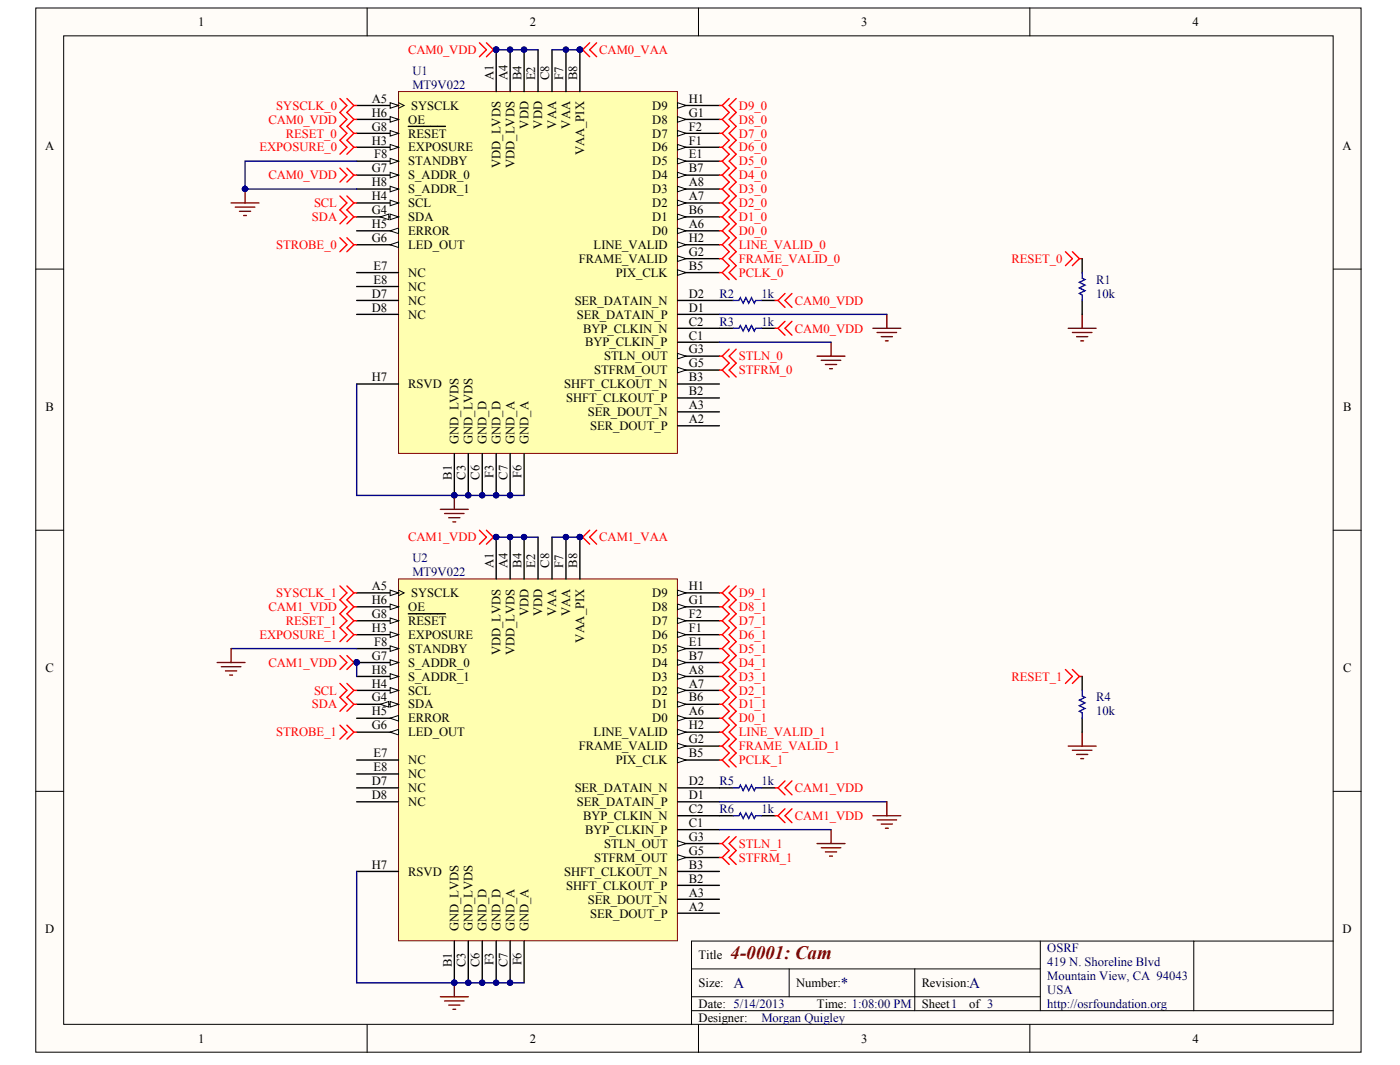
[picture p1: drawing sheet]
<svg xmlns="http://www.w3.org/2000/svg" width="271mm" height="206mm" viewBox="0 0 271 206" stroke-linecap="round" stroke-linejoin="round" font-family="sans-serif">
<g fill="#fffcf8" stroke="#000" stroke-width=".19">
<path d="M6.9 1.5h256.5v202h-256.5z"/>
<path d="M12.3 6.9h245.7v191.3h-245.7z"/>
</g>
<g fill="none" stroke="#000" stroke-width=".19">
<path d="M71 1.5v5.4M135.2 1.5v5.4M199.3 1.5v5.4M6.9 52.1h5.4M258 52.1h5.4M6.9 102.6h5.4M258 102.6h5.4M6.9 153.1h5.4M258 153.1h5.4M71 198.2v5.4M133.8 187.4h67.5M133.8 195.5h124.2"/>
<path d="M133.8 192.8h67.5M135.2 198.2v5.4M152.7 187.4v5.4M177 187.4v8.1M199.3 198.2v5.4M201.3 182v13.5M231 182h-97.2v16.2M258 182h-27v13.5"/>
</g>
<path d="M77.1 17.7h54v70h-54z" fill="#ffffb0" stroke="#800000" stroke-width=".19"/>
<path d="M69 20.4h8.1" fill="none" stroke="#000" stroke-width=".27"/>
<path d="M77.1 19.9l1.1 .5-1.1 .5" fill="none" stroke="#000" stroke-width=".19"/>
<path d="M75.5 19.9l1.6 .5-1.6 .5z" fill="#fffcf8" stroke="#000" stroke-width=".19"/>
<path d="M69 23.1h8.1" fill="none" stroke="#000" stroke-width=".27"/>
<path d="M75.5 22.6l1.6 .5-1.6 .5z" fill="#fffcf8" stroke="#000" stroke-width=".19"/>
<path d="M69 25.8h8.1" fill="none" stroke="#000" stroke-width=".27"/>
<path d="M75.5 25.3l1.6 .5-1.6 .5z" fill="#fffcf8" stroke="#000" stroke-width=".19"/>
<path d="M69 28.5h8.1M79 24.4h7.2" fill="none" stroke="#000" stroke-width=".27"/>
<path d="M75.5 27.9l1.6 .6-1.6 .5z" fill="#fffcf8" stroke="#000" stroke-width=".19"/>
<path d="M69 31.2h8.1" fill="none" stroke="#000" stroke-width=".27"/>
<path d="M75.5 30.6l1.6 .6-1.6 .5z" fill="#fffcf8" stroke="#000" stroke-width=".19"/>
<path d="M69 33.9h8.1" fill="none" stroke="#000" stroke-width=".27"/>
<path d="M75.5 33.3l1.6 .6-1.6 .5z" fill="#fffcf8" stroke="#000" stroke-width=".19"/>
<path d="M69 36.6h8.1" fill="none" stroke="#000" stroke-width=".27"/>
<path d="M75.5 36l1.6 .6-1.6 .5z" fill="#fffcf8" stroke="#000" stroke-width=".19"/>
<path d="M69 39.3h8.1" fill="none" stroke="#000" stroke-width=".27"/>
<path d="M75.5 38.7l1.6 .6-1.6 .5z" fill="#fffcf8" stroke="#000" stroke-width=".19"/>
<path d="M69 42h8.1" fill="none" stroke="#000" stroke-width=".27"/>
<g fill="#fffcf8" stroke="#000" stroke-width=".19">
<path d="M75.5 41.4l1.6 .6-1.6 .5z"/>
<path d="M73.6 42l1.6-.6v1.1z"/>
</g>
<path d="M96 9.6v8.1M69 44.7h8.1M69 74.3h8.1M87.9 87.8v8M93.3 87.8v8M98.7 87.8v8" fill="none" stroke="#000" stroke-width=".27"/>
<g fill="#000080" stroke="#000080" stroke-width=".19">
<circle cx="96" cy="9.6" r=".52"/>
<circle cx="93.3" cy="95.8" r=".52"/>
<circle cx="87.9" cy="95.8" r=".52"/>
<circle cx="98.7" cy="95.8" r=".52"/>
</g>
<path d="M75.5 44.7l1.6-.6v1.1z" fill="#fffcf8" stroke="#000" stroke-width=".19"/>
<path d="M69 47.3h8.1" fill="none" stroke="#000" stroke-width=".27"/>
<path d="M75.5 47.3l1.6-.5v1.1z" fill="#fffcf8" stroke="#000" stroke-width=".19"/>
<path d="M101.4 9.6v8.1M106.8 9.6v8.1M112.2 9.6v8.1M131.1 20.4h8.1" fill="none" stroke="#000" stroke-width=".27"/>
<g fill="#000080" stroke="#000080" stroke-width=".19">
<circle cx="101.4" cy="9.6" r=".52"/>
<circle cx="112.2" cy="9.6" r=".52"/>
</g>
<path d="M131.1 19.9l1.6 .5-1.6 .5z" fill="#fffcf8" stroke="#000" stroke-width=".19"/>
<path d="M131.1 23.1h8.1" fill="none" stroke="#000" stroke-width=".27"/>
<path d="M131.1 22.6l1.6 .5-1.6 .5z" fill="#fffcf8" stroke="#000" stroke-width=".19"/>
<path d="M131.1 25.8h8.1" fill="none" stroke="#000" stroke-width=".27"/>
<path d="M131.1 25.3l1.6 .5-1.6 .5z" fill="#fffcf8" stroke="#000" stroke-width=".19"/>
<path d="M131.1 28.5h8.1" fill="none" stroke="#000" stroke-width=".27"/>
<path d="M131.1 27.9l1.6 .6-1.6 .5z" fill="#fffcf8" stroke="#000" stroke-width=".19"/>
<path d="M131.1 31.2h8.1" fill="none" stroke="#000" stroke-width=".27"/>
<path d="M131.1 30.6l1.6 .6-1.6 .5z" fill="#fffcf8" stroke="#000" stroke-width=".19"/>
<path d="M131.1 33.9h8.1" fill="none" stroke="#000" stroke-width=".27"/>
<path d="M131.1 33.3l1.6 .6-1.6 .5z" fill="#fffcf8" stroke="#000" stroke-width=".19"/>
<path d="M131.1 36.6h8.1" fill="none" stroke="#000" stroke-width=".27"/>
<path d="M131.1 36l1.6 .6-1.6 .5z" fill="#fffcf8" stroke="#000" stroke-width=".19"/>
<path d="M131.1 39.3h8.1" fill="none" stroke="#000" stroke-width=".27"/>
<path d="M131.1 38.7l1.6 .6-1.6 .5z" fill="#fffcf8" stroke="#000" stroke-width=".19"/>
<path d="M131.1 42h8.1" fill="none" stroke="#000" stroke-width=".27"/>
<path d="M131.1 41.4l1.6 .6-1.6 .5z" fill="#fffcf8" stroke="#000" stroke-width=".19"/>
<path d="M131.1 44.7h8.1" fill="none" stroke="#000" stroke-width=".27"/>
<path d="M131.1 44.1l1.6 .6-1.6 .5z" fill="#fffcf8" stroke="#000" stroke-width=".19"/>
<path d="M131.1 47.3h8.1" fill="none" stroke="#000" stroke-width=".27"/>
<path d="M131.1 46.8l1.6 .5-1.6 .6z" fill="#fffcf8" stroke="#000" stroke-width=".19"/>
<path d="M131.1 50h8.1" fill="none" stroke="#000" stroke-width=".27"/>
<path d="M131.1 49.5l1.6 .5-1.6 .6z" fill="#fffcf8" stroke="#000" stroke-width=".19"/>
<path d="M131.1 52.7h8.1" fill="none" stroke="#000" stroke-width=".27"/>
<path d="M131.1 52.2l1.6 .5-1.6 .6z" fill="#fffcf8" stroke="#000" stroke-width=".19"/>
<path d="M69 52.7h8.1M69 55.4h8.1M69 58.1h8.1M131.1 58.1h8.1M69 60.8h8.1M131.1 60.8h8.1M131.1 63.5h8.1M131.1 66.2h8.1M131.1 68.9h8.1" fill="none" stroke="#000" stroke-width=".27"/>
<path d="M131.1 68.4l1.6 .5-1.6 .5z" fill="#fffcf8" stroke="#000" stroke-width=".19"/>
<path d="M131.1 71.6h8.1" fill="none" stroke="#000" stroke-width=".27"/>
<path d="M131.1 71.1l1.6 .5-1.6 .5z" fill="#fffcf8" stroke="#000" stroke-width=".19"/>
<g fill="none" stroke="#000" stroke-width=".27">
<path d="M98.7 9.6v8.1M104.1 9.6v8.1M109.5 9.6v8.1M139.2 58.1h2.7M147.3 58.1h2.7M131.1 74.3h8.1M131.1 77h8.1M131.1 79.7h8.1M139.2 63.5h2.7M147.3 63.5h2.7M90.6 87.8v8M96 87.8v8"/>
<path d="M101.4 87.8v8M131.1 82.4h8.1"/>
</g>
<g fill="#000080" stroke="#000080" stroke-width=".19">
<circle cx="98.7" cy="9.6" r=".52"/>
<circle cx="109.5" cy="9.6" r=".52"/>
<circle cx="90.6" cy="95.8" r=".52"/>
<circle cx="96" cy="95.8" r=".52"/>
<circle cx="96" cy="9.6" r=".52"/>
<circle cx="93.3" cy="95.8" r=".52"/>
<circle cx="87.9" cy="95.8" r=".52"/>
<circle cx="98.7" cy="95.8" r=".52"/>
<circle cx="101.4" cy="9.6" r=".52"/>
<circle cx="112.2" cy="9.6" r=".52"/>
<circle cx="47.4" cy="36.5" r=".52"/>
</g>
<path d="M96 9.6h8.1M106.8 9.6h5.4M69 74.3v21.5h32.4M139.2 66.2h21.6M139.2 60.8h32.4" fill="none" stroke="#000080" stroke-width=".27"/>
<g fill="none" stroke="#800000" stroke-width=".27">
<path d="M44.7 39.3h5.4M47.4 36.6v2.7M45.5 40.1h3.8M46.3 40.9h2.2M47.2 41.7h.5M158.1 68.9h5.4M158.9 69.7h3.8M159.7 70.5h2.2M160.6 71.3h.5M160.8 66.2v2.7M168.9 63.5h5.4M169.7 64.3h3.8"/>
<path d="M170.5 65.1h2.2M171.4 65.9h.5M171.6 60.8v2.7M85.2 98.5h5.4M86 99.3h3.8M87.9 95.8v2.7M86.8 100.1h2.2M87.7 101h.5"/>
</g>
<g fill="none" stroke="#f00" stroke-width=".27">
<path d="M65.8 19.1l1.3 1.3-1.3 1.4 1.3 1.3-1.3 1.3 1.3 1.4-1.3 1.3 1.3 1.4-1.3 1.3M67.1 19.1l1.4 1.3M92.8 8.3l1.3 1.3-1.3 1.4M94.1 8.3l1.4 1.3M95.5 9.6l-1.4 1.4M95.5 9.6h.5M112.2 9.6h.6M112.8 9.6l1.3 1.4M114.1 8.3l-1.3 1.3M115.5 8.3l-1.4 1.3 1.4 1.4M141.1 19.1l-1.3 1.3M142.5 19.1l-1.4 1.3 1.4 1.4-1.4 1.3 1.4 1.3-1.4 1.4 1.4 1.3-1.4 1.4 1.4 1.3-1.4 1.4 1.4 1.3-1.4 1.4 1.4 1.3-1.4 1.4 1.4 1.3-1.4 1.4 1.4 1.3-1.4 1.4 1.4 1.3-1.4 1.4 1.4 1.3-1.4 1.3 1.4 1.4-1.4 1.3 1.4 1.4"/>
<path d="M65.8 37.9l1.3 1.4-1.3 1.3 1.3 1.4-1.3 1.3M65.8 32.5l1.3 1.4-1.3 1.3M67.1 37.9l1.4 1.4M67.1 32.5l1.4 1.4M68.5 25.8l-1.4 1.3 1.4 1.4M68.5 23.1l-1.4 1.3 1.4 1.4M68.5 25.8h.5M68.5 28.5l-1.4 1.3M68.5 28.5h.5M68.5 39.3l-1.4 1.3 1.4 1.4M68.5 39.3h.5M68.5 20.4l-1.4 1.4 1.4 1.3"/>
<path d="M68.5 20.4h.5M68.5 23.1h.5M68.5 33.9h.5M68.5 33.9l-1.4 1.3M139.2 25.8h.6M139.2 28.5h.6M139.2 39.3h.6M139.2 20.4h.6M139.2 23.1h.6M139.2 31.2h.6M139.2 33.9h.6M139.2 36.6h.6"/>
<path d="M139.8 20.4l1.3 1.4-1.3 1.3M139.8 23.1l1.3 1.3-1.3 1.4M139.8 25.8l1.3 1.3-1.3 1.4M139.8 28.5l1.3 1.3-1.3 1.4M139.8 31.2l1.3 1.3-1.3 1.4M139.8 33.9l1.3 1.3-1.3 1.4M139.8 36.6l1.3 1.3-1.3 1.4M139.8 39.3l1.3 1.3-1.3 1.4M65.8 46l1.3 1.3-1.3 1.4M67.1 46l1.4 1.3M68.5 42l-1.4 1.3M68.5 42h.5"/>
<path d="M68.5 47.3h.5M68.5 47.3l-1.4 1.4M139.2 42h.6M139.2 47.3h.6M139.2 50h.6M139.2 44.7h.6M139.8 47.3l1.3 1.4-1.3 1.3M139.8 44.7l1.3 1.3-1.3 1.3M139.8 50l1.3 1.4M139.8 42l1.3 1.3-1.3 1.4M150 58.1h.6M150.6 58.1l1.3 1.4"/>
<path d="M151.9 56.8l-1.3 1.3M153.3 56.8l-1.4 1.3 1.4 1.4M139.2 68.9h.6M139.2 71.6h.6M139.8 68.9l1.3 1.3-1.3 1.4M139.8 71.6l1.3 1.3M141.1 67.6l-1.3 1.3M142.5 67.6l-1.4 1.3 1.4 1.3-1.4 1.4 1.4 1.3M150 63.5h.6M150.6 63.5l1.3 1.4M151.9 62.2l-1.3 1.3M153.3 62.2l-1.4 1.3 1.4 1.4"/>
</g>
<path d="M141.9 58.1h1.1l.3-.5 .5 1.1 .6-1.1 .5 1.1 .5-1.1 .6 1.1 .2-.6h1.1M141.9 63.5h1.1l.3-.5 .5 1 .6-1 .5 1 .5-1 .6 1 .2-.5h1.1" fill="none" stroke="#00f" stroke-width=".27"/>
<path d="M77.1 112h54v70h-54z" fill="#ffffb0" stroke="#800000" stroke-width=".19"/>
<path d="M69 114.7h8.1" fill="none" stroke="#000" stroke-width=".27"/>
<path d="M77.1 114.2l1.1 .5-1.1 .5" fill="none" stroke="#000" stroke-width=".19"/>
<path d="M75.5 114.2l1.6 .5-1.6 .5z" fill="#fffcf8" stroke="#000" stroke-width=".19"/>
<path d="M69 117.4h8.1" fill="none" stroke="#000" stroke-width=".27"/>
<path d="M75.5 116.9l1.6 .5-1.6 .5z" fill="#fffcf8" stroke="#000" stroke-width=".19"/>
<path d="M69 120.1h8.1" fill="none" stroke="#000" stroke-width=".27"/>
<path d="M75.5 119.5l1.6 .6-1.6 .5z" fill="#fffcf8" stroke="#000" stroke-width=".19"/>
<path d="M79 118.7h7.2M69 122.8h8.1" fill="none" stroke="#000" stroke-width=".27"/>
<path d="M75.5 122.2l1.6 .6-1.6 .5z" fill="#fffcf8" stroke="#000" stroke-width=".19"/>
<path d="M69 125.5h8.1" fill="none" stroke="#000" stroke-width=".27"/>
<path d="M75.5 124.9l1.6 .6-1.6 .5z" fill="#fffcf8" stroke="#000" stroke-width=".19"/>
<path d="M69 128.2h8.1" fill="none" stroke="#000" stroke-width=".27"/>
<path d="M75.5 127.6l1.6 .6-1.6 .5z" fill="#fffcf8" stroke="#000" stroke-width=".19"/>
<circle cx="69" cy="128.1" r=".52" fill="#000080" stroke="#000080" stroke-width=".19"/>
<path d="M69 130.9h8.1" fill="none" stroke="#000" stroke-width=".27"/>
<path d="M75.5 130.3l1.6 .6-1.6 .5z" fill="#fffcf8" stroke="#000" stroke-width=".19"/>
<path d="M69 133.6h8.1" fill="none" stroke="#000" stroke-width=".27"/>
<path d="M75.5 133l1.6 .6-1.6 .5z" fill="#fffcf8" stroke="#000" stroke-width=".19"/>
<path d="M69 136.2h8.1" fill="none" stroke="#000" stroke-width=".27"/>
<g fill="#fffcf8" stroke="#000" stroke-width=".19">
<path d="M75.5 135.7l1.6 .5-1.6 .6z"/>
<path d="M73.6 136.2l1.6-.5v1.1z"/>
</g>
<path d="M96 103.9v8.1M69 138.9h8.1M69 168.6h8.1M87.9 182v8.1M93.3 182v8.1M98.7 182v8.1" fill="none" stroke="#000" stroke-width=".27"/>
<g fill="#000080" stroke="#000080" stroke-width=".19">
<circle cx="96" cy="103.9" r=".52"/>
<circle cx="93.3" cy="190.1" r=".52"/>
<circle cx="87.9" cy="190.1" r=".52"/>
<circle cx="98.7" cy="190.1" r=".52"/>
</g>
<path d="M75.5 138.9l1.6-.5v1.1z" fill="#fffcf8" stroke="#000" stroke-width=".19"/>
<path d="M69 141.6h8.1" fill="none" stroke="#000" stroke-width=".27"/>
<path d="M75.5 141.6l1.6-.5v1.1z" fill="#fffcf8" stroke="#000" stroke-width=".19"/>
<path d="M101.4 103.9v8.1M106.8 103.9v8.1M112.2 103.9v8.1M131.1 114.7h8.1" fill="none" stroke="#000" stroke-width=".27"/>
<g fill="#000080" stroke="#000080" stroke-width=".19">
<circle cx="101.4" cy="103.9" r=".52"/>
<circle cx="112.2" cy="103.9" r=".52"/>
</g>
<path d="M131.1 114.2l1.6 .5-1.6 .5z" fill="#fffcf8" stroke="#000" stroke-width=".19"/>
<path d="M131.1 117.4h8.1" fill="none" stroke="#000" stroke-width=".27"/>
<path d="M131.1 116.9l1.6 .5-1.6 .5z" fill="#fffcf8" stroke="#000" stroke-width=".19"/>
<path d="M131.1 120.1h8.1" fill="none" stroke="#000" stroke-width=".27"/>
<path d="M131.1 119.5l1.6 .6-1.6 .5z" fill="#fffcf8" stroke="#000" stroke-width=".19"/>
<path d="M131.1 122.8h8.1" fill="none" stroke="#000" stroke-width=".27"/>
<path d="M131.1 122.2l1.6 .6-1.6 .5z" fill="#fffcf8" stroke="#000" stroke-width=".19"/>
<path d="M131.1 125.5h8.1" fill="none" stroke="#000" stroke-width=".27"/>
<path d="M131.1 124.9l1.6 .6-1.6 .5z" fill="#fffcf8" stroke="#000" stroke-width=".19"/>
<path d="M131.1 128.2h8.1" fill="none" stroke="#000" stroke-width=".27"/>
<path d="M131.1 127.6l1.6 .6-1.6 .5z" fill="#fffcf8" stroke="#000" stroke-width=".19"/>
<path d="M131.1 130.9h8.1" fill="none" stroke="#000" stroke-width=".27"/>
<path d="M131.1 130.3l1.6 .6-1.6 .5z" fill="#fffcf8" stroke="#000" stroke-width=".19"/>
<path d="M131.1 133.6h8.1" fill="none" stroke="#000" stroke-width=".27"/>
<path d="M131.1 133l1.6 .6-1.6 .5z" fill="#fffcf8" stroke="#000" stroke-width=".19"/>
<path d="M131.1 136.2h8.1" fill="none" stroke="#000" stroke-width=".27"/>
<path d="M131.1 135.7l1.6 .5-1.6 .6z" fill="#fffcf8" stroke="#000" stroke-width=".19"/>
<path d="M131.1 138.9h8.1" fill="none" stroke="#000" stroke-width=".27"/>
<path d="M131.1 138.4l1.6 .5-1.6 .6z" fill="#fffcf8" stroke="#000" stroke-width=".19"/>
<path d="M131.1 141.6h8.1" fill="none" stroke="#000" stroke-width=".27"/>
<path d="M131.1 141.1l1.6 .5-1.6 .6z" fill="#fffcf8" stroke="#000" stroke-width=".19"/>
<path d="M131.1 144.3h8.1" fill="none" stroke="#000" stroke-width=".27"/>
<path d="M131.1 143.8l1.6 .5-1.6 .6z" fill="#fffcf8" stroke="#000" stroke-width=".19"/>
<path d="M131.1 147h8.1" fill="none" stroke="#000" stroke-width=".27"/>
<path d="M131.1 146.5l1.6 .5-1.6 .6z" fill="#fffcf8" stroke="#000" stroke-width=".19"/>
<path d="M69 147h8.1M69 149.7h8.1M69 152.4h8.1M69 155.1h8.1M131.1 152.4h8.1M131.1 155.1h8.1M131.1 157.8h8.1M131.1 160.5h8.1M131.1 163.2h8.1" fill="none" stroke="#000" stroke-width=".27"/>
<path d="M131.1 162.6l1.6 .6-1.6 .5z" fill="#fffcf8" stroke="#000" stroke-width=".19"/>
<path d="M131.1 165.9h8.1" fill="none" stroke="#000" stroke-width=".27"/>
<path d="M131.1 165.3l1.6 .6-1.6 .5z" fill="#fffcf8" stroke="#000" stroke-width=".19"/>
<g fill="none" stroke="#000" stroke-width=".27">
<path d="M209.4 50v2.7M209.4 58.1v2.7M98.7 103.9v8.1M104.1 103.9v8.1M109.5 103.9v8.1M209.4 130.9v2.7M209.4 138.9v2.7M139.2 152.4h2.7M139.2 157.8h2.7M147.3 152.4h2.7M147.3 157.8h2.7M131.1 168.6h8.1"/>
<path d="M131.1 171.3h8.1M131.1 174h8.1M131.1 176.7h8.1M90.6 182v8.1M96 182v8.1M101.4 182v8.1"/>
</g>
<g fill="#000080" stroke="#000080" stroke-width=".19">
<circle cx="98.7" cy="103.9" r=".52"/>
<circle cx="109.5" cy="103.9" r=".52"/>
<circle cx="90.6" cy="190.1" r=".52"/>
<circle cx="96" cy="190.1" r=".52"/>
<circle cx="69" cy="128.1" r=".52"/>
<circle cx="96" cy="103.9" r=".52"/>
<circle cx="93.3" cy="190.1" r=".52"/>
<circle cx="87.9" cy="190.1" r=".52"/>
<circle cx="98.7" cy="190.1" r=".52"/>
<circle cx="101.4" cy="103.9" r=".52"/>
<circle cx="112.2" cy="103.9" r=".52"/>
<circle cx="47.4" cy="36.5" r=".52"/>
</g>
<path d="M69 31.2h-21.6v5.4h21.6M96 103.9h8.1M106.8 103.9h5.4M44.7 125.5h24.3M69 128.2v2.7M139.2 155.1h32.4M69 168.6v21.5h32.4M139.2 160.5h21.6" fill="none" stroke="#000080" stroke-width=".27"/>
<g fill="none" stroke="#800000" stroke-width=".27">
<path d="M206.7 63.5h5.4M207.5 64.3h3.8M208.3 65.1h2.2M209.2 65.9h.5M209.4 60.8v2.7M42 128.2h5.4M42.8 129h3.8M43.6 129.8h2.2M44.5 130.6h.5M44.7 125.5v2.7M168.9 157.8h5.4M169.7 158.6h3.8"/>
<path d="M170.5 159.4h2.2M171.6 155.1v2.7M206.7 144.3h5.4M207.5 145.1h3.8M208.3 145.9h2.2M209.2 146.8h.5M209.4 141.6v2.7M158.1 163.2h5.4M158.9 164h3.8M159.7 164.8h2.2M160.6 165.6h.5M160.8 160.5v2.7"/>
<path d="M171.4 160.2h.5M85.2 192.8h5.4M86 193.6h3.8M86.8 194.4h2.2M87.7 195.2h.5M87.9 190.1v2.7"/>
</g>
<g fill="none" stroke="#f00" stroke-width=".27">
<path d="M139.2 52.7h.6M139.8 52.7l1.3 1.4M141.1 51.4l-1.3 1.3M142.5 51.4l-1.4 1.3 1.4 1.4M206.2 48.7l1.3 1.3-1.3 1.4M207.5 48.7l1.4 1.3M208.9 50l-1.4 1.4M208.9 50h.5M65.8 113.3l1.3 1.4-1.3 1.3 1.3 1.4-1.3 1.3 1.3 1.4-1.3 1.3 1.3 1.4-1.3 1.3M67.1 113.3l1.4 1.4M68.5 117.4l-1.4 1.3 1.4 1.4M68.5 114.7l-1.4 1.3 1.4 1.4"/>
<path d="M68.5 114.7h.5M68.5 117.4h.5M92.8 102.6l1.3 1.3-1.3 1.4M94.1 102.6l1.4 1.3M95.5 103.9l-1.4 1.4M95.5 103.9h.5M112.2 103.9h.6M112.8 103.9l1.3 1.4M114.1 102.6l-1.3 1.3M115.5 102.6l-1.4 1.3 1.4 1.4M139.2 114.7h.6M139.2 117.4h.6"/>
<path d="M139.8 114.7l1.3 1.3-1.3 1.4M139.8 117.4l1.3 1.3-1.3 1.4M141.1 113.3l-1.3 1.4M142.5 113.3l-1.4 1.4 1.4 1.3-1.4 1.4 1.4 1.3-1.4 1.4 1.4 1.3-1.4 1.4 1.4 1.3-1.4 1.4 1.4 1.3-1.4 1.4 1.4 1.3-1.4 1.4 1.4 1.3-1.4 1.4 1.4 1.3-1.4 1.3 1.4 1.4-1.4 1.3 1.4 1.4-1.4 1.3 1.4 1.4-1.4 1.3 1.4 1.4-1.4 1.3 1.4 1.4M65.8 132.2l1.3 1.4-1.3 1.3 1.3 1.3-1.3 1.4M65.8 126.8l1.3 1.4-1.3 1.3M67.1 132.2l1.4 1.4M67.1 126.8l1.4 1.4M68.5 120.1l-1.4 1.3 1.4 1.4M68.5 120.1h.5M68.5 122.8l-1.4 1.3M68.5 122.8h.5"/>
<path d="M68.5 133.6l-1.4 1.3 1.4 1.3M68.5 133.6h.5M68.5 136.2l-1.4 1.4M68.5 136.2h.5M68.5 128.2h.5M68.5 128.2l-1.4 1.3M139.2 120.1h.6M139.2 122.8h.6M139.2 133.6h.6M139.2 136.2h.6M139.2 125.5h.6M139.2 128.2h.6"/>
<path d="M139.2 130.9h.6M139.2 138.9h.6M139.8 138.9l1.3 1.4-1.3 1.3M139.8 120.1l1.3 1.3-1.3 1.4M139.8 122.8l1.3 1.3-1.3 1.4M139.8 125.5l1.3 1.3-1.3 1.4M139.8 128.2l1.3 1.3-1.3 1.4M139.8 130.9l1.3 1.3-1.3 1.4M139.8 133.6l1.3 1.3-1.3 1.3M139.8 136.2l1.3 1.4-1.3 1.3M206.2 129.5l1.3 1.4-1.3 1.3M207.5 129.5l1.4 1.4"/>
<path d="M208.9 130.9h.5M208.9 130.9l-1.4 1.3M65.8 140.3l1.3 1.3-1.3 1.4M67.1 140.3l1.4 1.3M68.5 141.6h.5M68.5 141.6l-1.4 1.4M139.2 141.6h.6M139.2 144.3h.6M139.2 147h.6M139.8 141.6l1.3 1.4-1.3 1.3M139.8 144.3l1.3 1.4-1.3 1.3M139.8 147l1.3 1.4"/>
<path d="M150 152.4h.6M150 157.8h.6M150.6 152.4l1.3 1.4M150.6 157.8l1.3 1.3M151.9 151.1l-1.3 1.3M151.9 156.5l-1.3 1.3M153.3 151.1l-1.4 1.3 1.4 1.4M153.3 156.5l-1.4 1.3 1.4 1.3M139.2 163.2h.6M139.2 165.9h.6M139.8 163.2l1.3 1.3-1.3 1.4M139.8 165.9l1.3 1.3"/>
<path d="M141.1 161.8l-1.3 1.4M142.5 161.8l-1.4 1.4 1.4 1.3-1.4 1.4 1.4 1.3"/>
</g>
<path d="M209.4 52.7v1.1l.6 .3-1.1 .5 1.1 .6-1.1 .5 1.1 .5-1.1 .6 .5 .2v1.1M209.4 133.6v1l.6 .3-1.1 .5 1.1 .6-1.1 .5 1.1 .6-1.1 .5 .5 .3v1M141.9 152.4h1.1l.3-.5 .5 1.1 .6-1.1 .5 1.1 .5-1.1 .6 1.1 .2-.6h1.1M141.9 157.8h1.1l.3-.5 .5 1 .6-1 .5 1 .5-1 .6 1 .2-.5h1.1" fill="none" stroke="#00f" stroke-width=".27"/>
<text font-size="3.7" fill="#800000" x="141.4" y="185.5">4-0001: Cam</text>
<g font-size="2.9" fill="#000080">
<text x="141.9" y="191.1">A</text>
<text x="162.7" y="191.1">*</text>
<text x="187.6" y="191.1">A</text>
</g>
<g font-size="2.4">
<text x="38.4" y="5.1">1</text>
<text x="102.5" y="5.1">2</text>
<text x="166.6" y="5.1">3</text>
<text x="230.7" y="5.1">4</text>
<text x="95.5" y="15.6" transform="rotate(-90 95.5 15.6)">A1</text>
<text x="98.2" y="15.6" transform="rotate(-90 98.2 15.6)">A4</text>
<text x="100.9" y="15.6" transform="rotate(-90 100.9 15.6)">B4</text>
<text x="103.6" y="15.6" transform="rotate(-90 103.6 15.6)">E2</text>
<text x="106.3" y="15.6" transform="rotate(-90 106.3 15.6)">C8</text>
<text x="109" y="15.6" transform="rotate(-90 109 15.6)">F7</text>
<text x="111.7" y="15.6" transform="rotate(-90 111.7 15.6)">B8</text>
<text x="72" y="19.9">A5</text>
<text x="72" y="22.6">H6</text>
<text x="79" y="23.9">OE</text>
<text x="79.6" y="21.2">SYSCLK</text>
<text x="126.2" y="21.2">D9</text>
<text x="126.2" y="23.9">D8</text>
<text x="133.3" y="19.9">H1</text>
<text x="133.3" y="22.6">G1</text>
<text x="8.7" y="29">A</text>
<text x="72" y="25.3">G8</text>
<text x="72" y="28">H3</text>
<text x="79" y="26.6">RESET</text>
<text x="79" y="29.3">EXPOSURE</text>
<text x="102.3" y="24.9" transform="rotate(-90 102.3 24.9)">VDD</text>
<text x="104.9" y="24.9" transform="rotate(-90 104.9 24.9)">VDD</text>
<text x="107.6" y="24.9" transform="rotate(-90 107.6 24.9)">VAA</text>
<text x="110.3" y="24.9" transform="rotate(-90 110.3 24.9)">VAA</text>
<text x="126.2" y="26.6">D7</text>
<text x="126.2" y="29.3">D6</text>
<text x="133.3" y="25.3">F2</text>
<text x="133.3" y="28">F1</text>
<text x="259.8" y="29">A</text>
<text x="72" y="33.4">G7</text>
<text x="72.4" y="30.7">F8</text>
<text x="79" y="32">STANDBY</text>
<text x="79" y="34.7">S_ADDR_0</text>
<text x="96.9" y="32.5" transform="rotate(-90 96.9 32.5)">VDD_LVDS</text>
<text x="99.6" y="32.5" transform="rotate(-90 99.6 32.5)">VDD_LVDS</text>
<text x="113" y="30" transform="rotate(-90 113 30)">VAA_PIX</text>
<text x="126.2" y="32">D5</text>
<text x="126.2" y="34.7">D4</text>
<text x="133.3" y="30.7">E1</text>
<text x="133.3" y="33.4">B7</text>
<text x="72" y="36.1">H8</text>
<text x="72" y="38.7">H4</text>
<text x="72" y="41.4">G4</text>
<text x="79" y="37.4">S_ADDR_1</text>
<text x="79" y="40.1">SCL</text>
<text x="126.2" y="37.4">D3</text>
<text x="126.2" y="40.1">D2</text>
<text x="133.3" y="36.1">A8</text>
<text x="133.3" y="38.7">A7</text>
<text x="133.3" y="41.4">B6</text>
<text x="72" y="44.1">H5</text>
<text x="72" y="46.8">G6</text>
<text x="79" y="42.8">SDA</text>
<text x="79" y="45.5">ERROR</text>
<text x="126.2" y="42.8">D1</text>
<text x="126.2" y="45.5">D0</text>
<text x="133.3" y="44.1">A6</text>
<text x="133.3" y="46.8">H2</text>
<text x="72.3" y="52.2">E7</text>
<text x="79" y="48.2">LED_OUT</text>
<text x="79" y="53.6">NC</text>
<text x="112" y="50.9">FRAME_VALID</text>
<text x="114.9" y="48.2">LINE_VALID</text>
<text x="119.2" y="53.6">PIX_CLK</text>
<text x="133.3" y="49.5">G2</text>
<text x="133.3" y="52.2">B5</text>
<text x="72" y="57.6">D7</text>
<text x="72.3" y="54.9">E8</text>
<text x="79" y="56.3">NC</text>
<text x="79" y="58.9">NC</text>
<text x="111.2" y="58.9">SER_DATAIN_N</text>
<text x="133.3" y="57.6">D2</text>
<text x="72" y="60.3">D8</text>
<text x="79" y="61.6">NC</text>
<text x="111.6" y="61.6">SER_DATAIN_P</text>
<text x="112.9" y="64.3">BYP_CLKIN_N</text>
<text x="133.3" y="60.3">D1</text>
<text x="133.3" y="63">C2</text>
<text x="133.3" y="65.7">C1</text>
<text x="113.2" y="67">BYP_CLKIN_P</text>
<text x="116.9" y="69.7">STLN_OUT</text>
<text x="133.3" y="68.4">G3</text>
<text x="133.3" y="71.1">G5</text>
<text x="72" y="73.8">H7</text>
<text x="79" y="75.1">RSVD</text>
<text x="109.2" y="75.1">SHFT_CLKOUT_N</text>
<text x="109.6" y="77.8">SHFT_CLKOUT_P</text>
<text x="115" y="72.4">STFRM_OUT</text>
<text x="133.3" y="73.8">B3</text>
<text x="133.3" y="76.5">B2</text>
<text x="8.8" y="79.5">B</text>
<text x="113.8" y="80.5">SER_DOUT_N</text>
<text x="114.2" y="83.2">SER_DOUT_P</text>
<text x="133.3" y="79.1">A3</text>
<text x="133.3" y="81.8">A2</text>
<text x="259.9" y="79.5">B</text>
<text x="88.8" y="85.9" transform="rotate(-90 88.8 85.9)">GND_LVDS</text>
<text x="91.5" y="85.9" transform="rotate(-90 91.5 85.9)">GND_LVDS</text>
<text x="94.2" y="85.9" transform="rotate(-90 94.2 85.9)">GND_D</text>
<text x="96.9" y="85.9" transform="rotate(-90 96.9 85.9)">GND_D</text>
<text x="99.6" y="85.9" transform="rotate(-90 99.6 85.9)">GND_A</text>
<text x="102.3" y="85.9" transform="rotate(-90 102.3 85.9)">GND_A</text>
<text x="87.4" y="92.8" transform="rotate(-90 87.4 92.8)">B1</text>
<text x="90.1" y="92.8" transform="rotate(-90 90.1 92.8)">C3</text>
<text x="92.8" y="92.8" transform="rotate(-90 92.8 92.8)">C6</text>
<text x="95.5" y="92.5" transform="rotate(-90 95.5 92.5)">F3</text>
<text x="98.2" y="92.8" transform="rotate(-90 98.2 92.8)">C7</text>
<text x="100.9" y="92.5" transform="rotate(-90 100.9 92.5)">F6</text>
<text x="95.5" y="109.9" transform="rotate(-90 95.5 109.9)">A1</text>
<text x="98.2" y="109.9" transform="rotate(-90 98.2 109.9)">A4</text>
<text x="100.9" y="109.9" transform="rotate(-90 100.9 109.9)">B4</text>
<text x="103.6" y="109.9" transform="rotate(-90 103.6 109.9)">E2</text>
<text x="106.3" y="109.9" transform="rotate(-90 106.3 109.9)">C8</text>
<text x="109" y="109.9" transform="rotate(-90 109 109.9)">F7</text>
<text x="111.7" y="109.9" transform="rotate(-90 111.7 109.9)">B8</text>
<text x="72" y="114.2">A5</text>
<text x="72" y="116.9">H6</text>
<text x="72" y="119.6">G8</text>
<text x="79" y="118.2">OE</text>
<text x="79.6" y="115.5">SYSCLK</text>
<text x="102.3" y="119.2" transform="rotate(-90 102.3 119.2)">VDD</text>
<text x="104.9" y="119.2" transform="rotate(-90 104.9 119.2)">VDD</text>
<text x="107.6" y="119.2" transform="rotate(-90 107.6 119.2)">VAA</text>
<text x="110.3" y="119.2" transform="rotate(-90 110.3 119.2)">VAA</text>
<text x="126.2" y="115.5">D9</text>
<text x="126.2" y="118.2">D8</text>
<text x="133.3" y="114.2">H1</text>
<text x="133.3" y="116.9">G1</text>
<text x="133.3" y="119.6">F2</text>
<text x="72" y="122.2">H3</text>
<text x="72.4" y="124.9">F8</text>
<text x="79" y="120.9">RESET</text>
<text x="79" y="123.6">EXPOSURE</text>
<text x="113" y="124.3" transform="rotate(-90 113 124.3)">VAA_PIX</text>
<text x="126.2" y="120.9">D7</text>
<text x="126.2" y="123.6">D6</text>
<text x="133.3" y="122.2">F1</text>
<text x="133.3" y="124.9">E1</text>
<text x="8.8" y="130">C</text>
<text x="72" y="127.6">G7</text>
<text x="72" y="130.3">H8</text>
<text x="79" y="126.3">STANDBY</text>
<text x="79" y="129">S_ADDR_0</text>
<text x="79" y="131.7">S_ADDR_1</text>
<text x="96.9" y="126.8" transform="rotate(-90 96.9 126.8)">VDD_LVDS</text>
<text x="99.6" y="126.8" transform="rotate(-90 99.6 126.8)">VDD_LVDS</text>
<text x="126.2" y="126.3">D5</text>
<text x="126.2" y="129">D4</text>
<text x="126.2" y="131.7">D3</text>
<text x="133.3" y="127.6">B7</text>
<text x="133.3" y="130.3">A8</text>
<text x="259.9" y="130">C</text>
<text x="72" y="133">H4</text>
<text x="72" y="135.7">G4</text>
<text x="79" y="134.4">SCL</text>
<text x="79" y="137.1">SDA</text>
<text x="126.2" y="134.4">D2</text>
<text x="126.2" y="137.1">D1</text>
<text x="133.3" y="133">A7</text>
<text x="133.3" y="135.7">B6</text>
<text x="72" y="138.4">H5</text>
<text x="72" y="141.1">G6</text>
<text x="79" y="139.8">ERROR</text>
<text x="79" y="142.4">LED_OUT</text>
<text x="114.9" y="142.4">LINE_VALID</text>
<text x="126.2" y="139.8">D0</text>
<text x="133.3" y="138.4">A6</text>
<text x="133.3" y="141.1">H2</text>
<text x="133.3" y="143.8">G2</text>
<text x="72.3" y="146.5">E7</text>
<text x="72.3" y="149.2">E8</text>
<text x="79" y="147.8">NC</text>
<text x="112" y="145.1">FRAME_VALID</text>
<text x="119.2" y="147.8">PIX_CLK</text>
<text x="133.3" y="146.5">B5</text>
<text x="72" y="151.9">D7</text>
<text x="72" y="154.6">D8</text>
<text x="79" y="150.5">NC</text>
<text x="79" y="153.2">NC</text>
<text x="79" y="155.9">NC</text>
<text x="111.2" y="153.2">SER_DATAIN_N</text>
<text x="111.6" y="155.9">SER_DATAIN_P</text>
<text x="133.3" y="151.9">D2</text>
<text x="133.3" y="154.6">D1</text>
<text x="112.9" y="158.6">BYP_CLKIN_N</text>
<text x="113.2" y="161.3">BYP_CLKIN_P</text>
<text x="133.3" y="157.3">C2</text>
<text x="133.3" y="160">C1</text>
<text x="115" y="166.7">STFRM_OUT</text>
<text x="116.9" y="164">STLN_OUT</text>
<text x="133.3" y="162.6">G3</text>
<text x="133.3" y="165.3">G5</text>
<text x="72" y="168">H7</text>
<text x="79" y="169.4">RSVD</text>
<text x="109.2" y="169.4">SHFT_CLKOUT_N</text>
<text x="109.6" y="172.1">SHFT_CLKOUT_P</text>
<text x="133.3" y="168">B3</text>
<text x="133.3" y="170.7">B2</text>
<text x="133.3" y="173.4">A3</text>
<text x="113.8" y="174.8">SER_DOUT_N</text>
<text x="114.2" y="177.5">SER_DOUT_P</text>
<text x="133.3" y="176.1">A2</text>
<text x="8.7" y="180.5">D</text>
<text x="88.8" y="180.2" transform="rotate(-90 88.8 180.2)">GND_LVDS</text>
<text x="91.5" y="180.2" transform="rotate(-90 91.5 180.2)">GND_LVDS</text>
<text x="94.2" y="180.2" transform="rotate(-90 94.2 180.2)">GND_D</text>
<text x="96.9" y="180.2" transform="rotate(-90 96.9 180.2)">GND_D</text>
<text x="99.6" y="180.2" transform="rotate(-90 99.6 180.2)">GND_A</text>
<text x="102.3" y="180.2" transform="rotate(-90 102.3 180.2)">GND_A</text>
<text x="135.2" y="185.5">Title</text>
<text x="259.8" y="180.5">D</text>
<text x="87.4" y="187" transform="rotate(-90 87.4 187)">B1</text>
<text x="90.1" y="187" transform="rotate(-90 90.1 187)">C3</text>
<text x="92.8" y="187" transform="rotate(-90 92.8 187)">C6</text>
<text x="95.5" y="186.8" transform="rotate(-90 95.5 186.8)">F3</text>
<text x="98.2" y="187" transform="rotate(-90 98.2 187)">C7</text>
<text x="100.9" y="186.8" transform="rotate(-90 100.9 186.8)">F6</text>
<text x="135.2" y="190.9">Size:</text>
<text x="154.1" y="190.9">Number:</text>
<text x="178.4" y="190.9">Revision:</text>
<text x="135.2" y="195">Date: 5/14/2013</text>
<text x="135.2" y="197.7">Designer:</text>
<text x="158.1" y="195">Time: 1:08:00 PM</text>
<text x="178.4" y="195">Sheet1</text>
<text x="187.6" y="195">of 3</text>
<text x="38.4" y="201.7">1</text>
<text x="102.5" y="201.7">2</text>
<text x="166.6" y="201.7">3</text>
<text x="230.7" y="201.7">4</text>
</g>
<g font-size="2.4" fill="#f00">
<text x="79" y="10.5">CAM0_VDD</text>
<text x="116" y="10.5">CAM0_VAA</text>
<text x="52" y="23.9">CAM0_VDD</text>
<text x="53.5" y="21.2">SYSCLK_0</text>
<text x="143" y="21.2">D9_0</text>
<text x="143" y="23.9">D8_0</text>
<text x="50.2" y="29.3">EXPOSURE_0</text>
<text x="55.3" y="26.6">RESET_0</text>
<text x="143" y="26.6">D7_0</text>
<text x="143" y="29.3">D6_0</text>
<text x="52" y="34.7">CAM0_VDD</text>
<text x="143" y="32">D5_0</text>
<text x="143" y="34.7">D4_0</text>
<text x="60.8" y="40.1">SCL</text>
<text x="143" y="37.4">D3_0</text>
<text x="143" y="40.1">D2_0</text>
<text x="60.4" y="42.8">SDA</text>
<text x="143" y="42.8">D1_0</text>
<text x="143" y="45.5">D0_0</text>
<text x="53.5" y="48.2">STROBE_0</text>
<text x="143" y="48.2">LINE_VALID_0</text>
<text x="143" y="50.9">FRAME_VALID_0</text>
<text x="143" y="53.6">PCLK_0</text>
<text x="195.8" y="50.9">RESET_0</text>
<text x="153.8" y="58.9">CAM0_VDD</text>
<text x="153.8" y="64.3">CAM0_VDD</text>
<text x="143" y="69.7">STLN_0</text>
<text x="143" y="72.4">STFRM_0</text>
<text x="79" y="104.7">CAM1_VDD</text>
<text x="116" y="104.7">CAM1_VAA</text>
<text x="52" y="118.2">CAM1_VDD</text>
<text x="53.5" y="115.5">SYSCLK_1</text>
<text x="143" y="115.5">D9_1</text>
<text x="143" y="118.2">D8_1</text>
<text x="50.2" y="123.6">EXPOSURE_1</text>
<text x="55.3" y="120.9">RESET_1</text>
<text x="143" y="120.9">D7_1</text>
<text x="143" y="123.6">D6_1</text>
<text x="52" y="129">CAM1_VDD</text>
<text x="143" y="126.3">D5_1</text>
<text x="143" y="129">D4_1</text>
<text x="143" y="131.7">D3_1</text>
<text x="195.8" y="131.7">RESET_1</text>
<text x="60.4" y="137.1">SDA</text>
<text x="60.8" y="134.4">SCL</text>
<text x="143" y="134.4">D2_1</text>
<text x="143" y="137.1">D1_1</text>
<text x="53.5" y="142.4">STROBE_1</text>
<text x="143" y="142.4">LINE_VALID_1</text>
<text x="143" y="139.8">D0_1</text>
<text x="143" y="145.1">FRAME_VALID_1</text>
<text x="143" y="147.8">PCLK_1</text>
<text x="153.8" y="153.2">CAM1_VDD</text>
<text x="153.8" y="158.6">CAM1_VDD</text>
<text x="143" y="164">STLN_1</text>
<text x="143" y="166.7">STFRM_1</text>
</g>
<g font-size="2.4" fill="#000080">
<text x="79.8" y="14.5">U1</text>
<text x="79.8" y="17.2">MT9V022</text>
<text x="139.2" y="57.6">R2</text>
<text x="147.3" y="57.6">1k</text>
<text x="212.1" y="57.6">10k</text>
<text x="212.1" y="54.9">R1</text>
<text x="139.2" y="63">R3</text>
<text x="147.3" y="63">1k</text>
<text x="79.8" y="108.8">U2</text>
<text x="79.8" y="111.5">MT9V022</text>
<text x="212.1" y="135.7">R4</text>
<text x="212.1" y="138.4">10k</text>
<text x="139.2" y="151.9">R5</text>
<text x="147.3" y="151.9">1k</text>
<text x="139.2" y="157.3">R6</text>
<text x="147.3" y="157.3">1k</text>
<text x="202.7" y="184.2">OSRF</text>
<text x="202.7" y="186.9">419 N. Shoreline Blvd</text>
<text x="202.7" y="189.6">Mountain View, CA 94043</text>
<text x="147.3" y="197.7">Morgan Quigley</text>
<text x="202.7" y="192.3">USA</text>
<text x="202.7" y="195">http://osrfoundation.org</text>
</g>
</svg>
